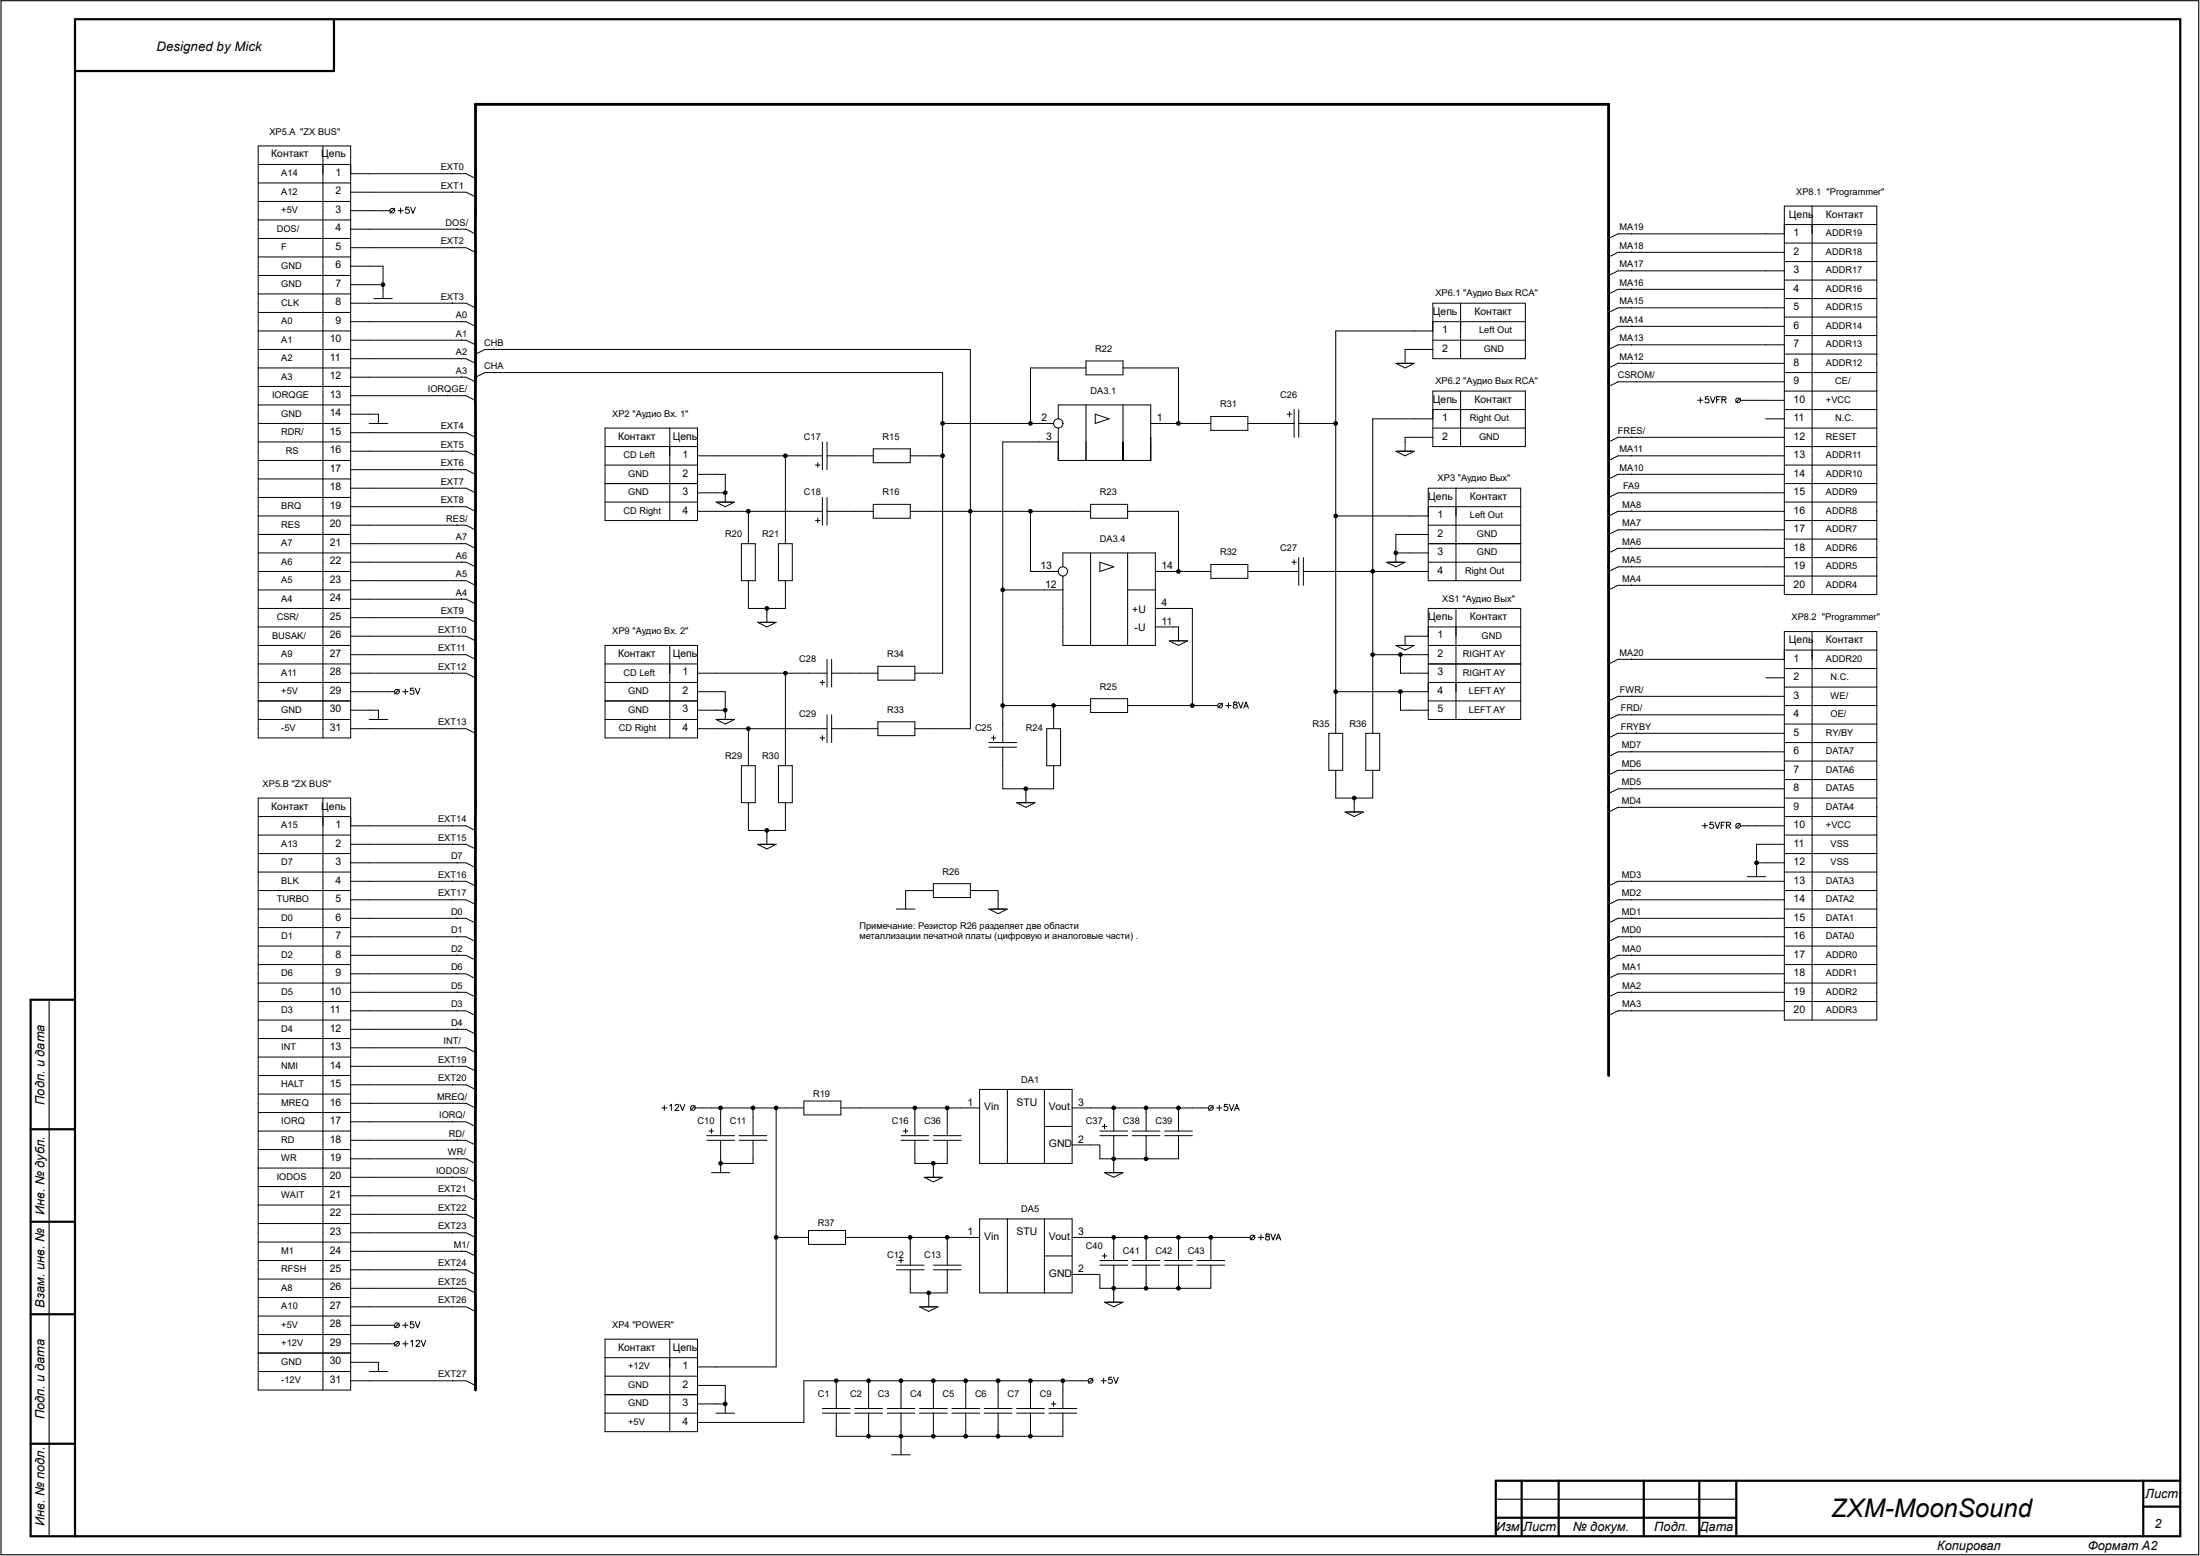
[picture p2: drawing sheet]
<svg xmlns="http://www.w3.org/2000/svg" width="594mm" height="420mm" viewBox="0 0 594 420" stroke-linecap="round" stroke-linejoin="round" font-family="sans-serif">
<g fill="none" stroke="#000" stroke-width=".59">
<path d="M90.2 5.2v14h-70M20.2 270h-11.9v144.8h580.4v-409.6h-568.5v409.6M8.3 304.9h11.9M8.3 329.9h11.9M8.3 354.9h11.9M8.3 389.8h11.9M410.9 399.8v15M420.9 399.8v15M443.9 399.8v15M458.9 399.8v15M468.9 399.8v15M578.8 399.8v15"/>
<path d="M588.7 399.8h-184.8v15M403.9 409.8h65M578.8 406.8h9.9"/>
</g>
<path d="M.3 .2h593.4v419.6h-593.4zM13.3 270v144.8M403.9 404.8h65" fill="none" stroke="#000" stroke-width=".3"/>
<g fill="none" stroke="#000" stroke-width=".27">
<path d="M69.7 39.4h25v159.9h-25zM87.2 39.4v159.9M69.7 59.4h25M69.7 54.4h25M69.7 49.4h25M69.7 44.4h25M94.7 56.9h10.6M94.7 46.9h31.2l2.5 1.3M94.7 51.9h27.5M106.5 56.3l-1.2 1.2M107.5 56.9h1.4M108.2 56.2v1.4"/>
<path d="M110.4 55.9h-.8v.7a.58 .58 0 0 1 .8 0 .58 .58 0 0 1-.1 .9 .58 .58 0 0 1-.8-.2M110.9 55.9l.6 1.7 .7-1.7M122.2 51.9h3.7l2.5 1.3M122.2 46.8v.1M122.2 51.8v.1M481.8 55.6h25v104.9h-25zM489.3 55.6v104.9M69.7 79.4h25M69.7 74.4h25M69.7 69.4h25M69.7 64.4h25M94.7 71.9h8.7v8.7"/>
<path d="M94.7 76.9h8.7M94.7 61.9h31.1l2.6 1.3M94.7 66.9h27.5M122.2 66.9h3.7l2.5 1.3M122.2 66.8v.1M123.4 61.8v.1M440.6 63v.1M440.6 68v.1M440.6 73v.1M440.6 78v.1M481.8 78.1h-44.9l-2.5 1.3M481.8 73.1h-44.9l-2.5 1.3"/>
<path d="M481.8 68.1h-44.9l-2.5 1.3M481.8 63.1h-44.9l-2.5 1.3M481.8 75.6h25M481.8 70.6h25M481.8 65.6h25M481.8 60.6h25M69.7 94.4h25M69.7 99.4h25M69.7 89.4h25M69.7 84.4h25M94.7 96.9h31.2l2.5 1.2M94.7 91.9h31.2l2.5 1.2"/>
<path d="M94.7 86.9h31.2l2.5 1.2M94.7 81.9h27.5M100.9 80.6h5M122.2 81.9h3.7l2.5 1.2M122.2 81.7v.2M124.7 96.7v.2M124.7 86.7v.2M124.7 91.7v.2M128.4 95.6l2.6-1.2h131v102.4h-14.9M133.4 94.2v.2M293.3 99.4h-15v14.9M293.3 97.5h9.9v3.7h-9.9z"/>
<path d="M303.2 99.4h15v14.9M376.9 98.1h5l-2.5 1.3zM386.9 81.9h25v15h-25zM386.9 91.9h25M386.9 86.9h25M386.9 94.4h-7.5v3.7M386.9 89.4h-26.2v108.6M394.4 81.9v15M440.6 83v.1M440.6 88v.1M440.6 93v.1M440.6 98v.1"/>
<path d="M481.8 98.1h-44.9l-2.5 1.3M481.8 93.1h-44.9l-2.5 1.3M481.8 88.1h-44.9l-2.5 1.3M481.8 83.1h-44.9l-2.5 1.3M481.8 80.6h25M481.8 95.6h25M481.8 90.6h25M481.8 85.6h25M69.7 114.3h25M69.7 119.3h25M69.7 109.3h25M69.7 104.4h25"/>
<path d="M94.7 111.8h7.5v2.5M94.7 116.8h31.2l2.5 1.3M94.7 101.9h31.2l2.5 1.2M94.7 106.8h31.1l2.6 1.3M99.7 114.3h5M120.9 106.7v.1M122.2 116.7v.1M124.7 101.7v.2M128.4 101.9l2.6-1.3h123.5v81.2h-7.4M133.4 100.5v.1M180.9 115.6v25M222.1 119.3v7.5"/>
<path d="M223.3 119.3v7.5M254.5 114.3h30M285.8 119.3h-15v81.2M285.8 113.1v-3.8h24.9v11.3M285.8 115.6v8.7h24.9M293.3 109.3v15M295.8 111.8l3.7 1.3-3.7 1.2zM303.2 109.3v15v-5M310.7 114.3h16.3M327 112.5h10v3.7h-10zM337 114.3h12.5M347.6 111.8h1.2"/>
<path d="M348.2 111.2v1.3M349.5 110.6v7.5M350.7 114.3h10M350.7 110.6v7.5M386.9 118.1h-7.5v3.7M386.9 113.1h-16.2v84.9M386.9 105.6h25v15h-25zM386.9 115.6h25M386.9 110.6h25M394.4 105.6v15M440.6 118v.1M441.9 103v.1"/>
<path d="M458.4 108.1h1.5M459.1 107.4v1.4M461.4 107.1h-.8l-.1 .7a.59 .59 0 0 1 .9 0 .59 .59 0 0 1-.1 .9 .59 .59 0 0 1-.9-.2M461.8 107.1l.7 1.7 .6-1.7M463.5 107.9h.7M464.6 107.1h-1.1v1.7M465 107.9l.9-.1 .2-.4-.4-.3h-.7v1.7M465.5 107.9l.6 .9M470 107.5l-1.3 1.2M476.8 113.1h5M481.8 118.1h-44.9l-2.5 1.3M481.8 103.1h-44.9l-2.5 1.3"/>
<path d="M481.8 100.6h25M481.8 108.1h-11.8M481.8 115.6h25M481.8 110.6h25M481.8 105.6h25M69.7 139.3h25M69.7 124.3h25M69.7 134.3h25M69.7 129.3h25M94.7 136.8h31.2l2.5 1.3M94.7 131.8h31.2l2.5 1.3M94.7 121.8h31.2l2.5 1.3"/>
<path d="M94.7 126.8h27.5M122.2 126.8h3.7l2.5 1.3M122.2 121.7v.1M122.2 126.7v.1M122.2 131.7v.1M122.2 136.7v.1M163.4 135.6h25M163.4 130.6h25M163.4 120.6h25M163.4 125.6h25M188.4 128.1v5M188.4 133.1h7.4"/>
<path d="M188.4 128.1h7.4v7.5M188.4 138.1h33.7M188.4 123.1h33.7M188.4 128.1v-12.5h-25v25h25v-7.5M193.4 135.6h4.9l-2.5 1.2zM202.1 138.1v8.7M212.1 123.1v23.7M220.2 125.6h1.2M220.8 124.9v1.3M220.8 139.9v1.3M222.1 134.3v7.5M223.3 138.1h12.5"/>
<path d="M223.3 123.1h12.5M223.3 134.3v7.5M235.8 121.2h10v3.7h-10zM235.8 136.2h10v3.7h-10zM245.8 138.1h48.7M245.8 123.1h8.7M278.3 138.1v16.2h7.5M294.5 136.2h10v3.7h-10zM304.5 138.1h13.7v16.2M310.7 124.3v-3.7v3.7M360.7 139.3h25M376.9 121.8h5l-2.5 1.3z"/>
<path d="M385.7 136.8h24.9M393.2 131.8v25M440.6 123v.1M440.6 128v.1M440.6 132.9v.2M440.6 137.9v.2M481.8 133.1h-44.9l-2.5 1.2M481.8 128.1h-44.9l-2.5 1.2M481.8 138.1h-44.9l-2.5 1.2M481.8 123.1h-44.9l-2.5 1.3M481.8 135.6h25M481.8 130.6h25"/>
<path d="M481.8 120.6h25M481.8 125.6h25M69.7 154.3h25M69.7 149.3h25M69.7 144.3h25M69.7 159.3h25M94.7 151.8h31.2l2.5 1.3M94.7 146.8h31.2l2.5 1.3M94.7 156.8h30M94.7 141.8h28.7M123.4 141.8h2.4l2.6 1.3M123.4 141.7v.1"/>
<path d="M124.7 156.8h1.2l2.5 1.3M124.7 151.7v.1M124.7 146.7v.1M124.7 156.7v.1M200.2 146.8h3.8v10h-3.8zM202.1 156.8v7.5h10v-7.5M210.2 146.8h3.7v10h-3.7zM220.2 140.6h1.2M270.8 159.3h16.2M287 153.1v-3.8h25v25h-25v-18.7M294.5 149.3v25M297 151.8l3.8 1.3-3.8 1.2z"/>
<path d="M304.5 159.3h7.5M304.5 149.3v25M312 154.3h15M327 152.4h10v3.8h-10zM337 154.3h13.7M348.8 151.8h1.3M349.5 151.2v1.2M350.7 150.6v7.5M352 154.3h33.7M352 150.6v7.5M374.4 151.8h5l-2.5 1.3zM376.9 149.3h8.8"/>
<path d="M385.7 144.3v5M385.7 151.8h24.9M385.7 146.8h24.9M385.7 144.3v-12.5h24.9v25h-24.9v-7.5M385.7 144.3h-8.8v7.5M385.7 141.8h24.9M440.6 142.9v.2M440.6 147.9v.2M440.6 152.9v.2M440.6 157.9v.2M481.8 158.1h-44.9l-2.5 1.2M481.8 153.1h-44.9l-2.5 1.2"/>
<path d="M481.8 148.1h-44.9l-2.5 1.2M481.8 143.1h-44.9l-2.5 1.2M481.8 140.6h25M481.8 155.6h25M481.8 150.6h25M481.8 145.6h25M69.7 164.3h25M69.7 169.3h25M69.7 174.3h25M69.7 179.3h25M94.7 161.8h31.2l2.5 1.3M94.7 176.8h31.2l2.5 1.3"/>
<path d="M94.7 171.8h27.5M94.7 166.8h27.5M122.2 171.8h3.7l2.5 1.3M122.2 166.8h3.7l2.5 1.3M122.2 166.7v.1M122.2 171.7v.1M122.2 176.7v.1M124.7 161.7v.1M163.4 179.3h25M180.9 174.3v25M204.6 168h5l-2.5 1.3zM207.1 164.3v3.7"/>
<path d="M223.3 178v7.5M224.6 178v7.5M237.1 179.9h10v3.8h-10zM312 164.3h10v26.2M312 169.3h6.2v3.7M315.7 173h5l-2.5 1.3zM370.7 176.8h15M376.9 174.3h5l-2.5 1.2zM378.2 176.8v5h7.5M385.7 176.8v10h-25M385.7 176.8v-12.5h24.9v30h-24.9v-10h24.9M385.7 171.8h-6.3v2.5"/>
<path d="M385.7 169.3h24.9M385.7 174.3h24.9M385.7 179.3h24.9M393.2 164.3v30M440.6 177.9v.1M481.8 170.5h25v104.9h-25zM481.8 178h-44.9l-2.5 1.3M481.8 175.5h25M489.3 170.5v104.9M69.7 194.3h25M69.7 184.3h25M69.7 189.3h25"/>
<path d="M94.7 186.8h11.8M94.7 191.8h7.5v2.5M94.7 196.8h27.5M94.7 181.8h27.5M99.7 194.3h5M107.8 186.2l-1.3 1.2M108.7 186.8h1.5M109.4 186.1v1.4M111.7 185.8h-.8l-.1 .7a.58 .58 0 0 1 .9 0 .58 .58 0 0 1-.1 .9 .58 .58 0 0 1-.9-.2M112.1 185.8l.7 1.7 .6-1.7M122.2 196.8h3.7l2.5 1.2M122.2 181.8h3.7l2.5 1.2"/>
<path d="M122.2 181.7v.1M122.2 196.6v.2M163.4 194.3h25M163.4 184.3h25M163.4 189.3h25M188.4 186.8v5M188.4 186.8h7.4v7.5M188.4 196.8h34.9M188.4 181.8h34.9M188.4 186.8v-12.5h-25v25h25v-7.5M193.4 194.3h4.9l-2.5 1.2zM195.8 191.8h-7.4"/>
<path d="M202.1 196.8v10M212.1 181.8v25M221.4 184.3h1.3M221.4 199.3h1.3M222.1 183.7v1.2M222.1 198.6v1.3M223.3 193v7.5M224.6 196.8h12.5M224.6 181.8h12.5M224.6 193v7.5M237.1 194.9h10v3.7h-10zM267.7 199.3h1.2"/>
<path d="M268.3 198.6v1.3M270.8 190.5h23.7M282.7 196.8h3.7v10h-3.7zM284.5 190.5v6.3M294.5 188.7h10v3.7h-10zM304.5 190.5h24.4M330.1 189.9l-1.2 1.3M331 190.5h1.5M331.7 189.8v1.4M333.2 189.7v.4l.7 .3 .2 .3a.55 .55 0 0 1-.5 .5 .55 .55 0 0 1-.6-.5l1-.7v-.3zM334.4 189.6l.7 1.6 .6-1.6M335.8 191.2l.7-1.6 .6 1.6"/>
<path d="M336.1 190.7h.8M358.8 198h3.8v10h-3.8zM368.8 198h3.8v10h-3.8zM378.2 186.8v5h7.5M385.7 189.3h24.9M440.6 187.9v.1M440.6 192.9v.1M441.9 197.9v.1M476.8 183h5M481.8 190.5h25M481.8 198h-44.9l-2.5 1.3M481.8 193h-44.9l-2.5 1.3"/>
<path d="M481.8 188h-44.9l-2.5 1.3M481.8 195.5h25M481.8 185.5h25M481.8 180.5h25M69.7 215.5h25v159.8h-25zM87.2 215.5v159.8M200.2 206.8h3.8v9.9h-3.8zM202.1 216.7v7.5h10v-7.5M210.2 206.8h3.7v9.9h-3.7zM267 201.8h7.5M267 200.5h7.5M270.8 201.8v11.2h13.7v-6.2"/>
<path d="M274.5 216.7h5l-2.5 1.3zM277 213v3.7M360.7 208v7.5h5v3.7M363.2 219.2h5l-2.5 1.3zM370.7 208v7.5h-5M440.6 202.9v.1M440.6 207.9v.1M440.6 212.9v.1M440.6 217.9v.1M481.8 218h-44.9l-2.5 1.3M481.8 213h-44.9l-2.5 1.3M481.8 208h-44.9l-2.5 1.3"/>
<path d="M481.8 203h-44.9l-2.5 1.3M481.8 200.5h25M481.8 215.5h25M481.8 210.5h25M481.8 205.5h25M69.7 235.5h25M69.7 230.5h25M69.7 225.5h25M69.7 220.5h25M94.7 238h31.2l2.5 1.2M94.7 228h31.2l2.5 1.3M94.7 223h31.1l2.6 1.3"/>
<path d="M94.7 233h28.7M122.2 222.9v.1M122.2 227.9v.1M122.2 237.8v.2M123.4 233h2.4l2.6 1.3M123.4 232.9v.1M204.6 228h5l-2.5 1.2zM207.1 224.2v3.8M252 238.6h10v3.8h-10zM440.6 237.8v.2M459.7 223h1.4M460.4 222.2v1.5"/>
<path d="M462.6 222h-.8l-.1 .7a.59 .59 0 0 1 .9 0 .59 .59 0 0 1-.1 .9 .59 .59 0 0 1-.8-.2M463.1 222l.7 1.7 .6-1.7M464.8 222.8h.6M465.8 222h-1v1.7M466.2 222.8l1-.1 .2-.4-.4-.3h-.8v1.7M466.8 222.8l.6 .9M470 223h11.8M470 222.4l-1.3 1.2M471.8 236.7h5M474.3 233h7.5M481.8 228h-7.5v8.7M481.8 238h-44.9l-2.5 1.2"/>
<path d="M481.8 235.5h25M481.8 230.5h25M481.8 225.5h25M481.8 220.5h25M69.7 245.5h25M69.7 255.5h25M69.7 250.5h25M69.7 240.5h25M94.7 253h31.1l2.6 1.2M94.7 258h28.7M94.7 248h28.7M94.7 243h27.5"/>
<path d="M122.2 243h3.7l2.5 1.2M122.2 242.8v.2M123.4 258h2.4l2.6 1.2M123.4 248h2.4l2.6 1.2M123.4 247.8v.2M123.4 252.8v.2M123.4 257.8v.2M242.1 245.5h5M252 240.5h-7.4v5M262 240.5h7.5v5M267 245.5h5l-2.5 1.2zM440.6 242.8v.2"/>
<path d="M440.6 247.8v.2M440.6 252.8v.2M440.6 257.8v.2M481.8 258h-44.9l-2.5 1.2M481.8 253h-44.9l-2.5 1.2M481.8 248h-44.9l-2.5 1.2M481.8 243h-44.9l-2.5 1.2M481.8 245.5h25M481.8 255.5h25M481.8 250.5h25M481.8 240.5h25M69.7 275.4h25"/>
<path d="M69.7 270.4h25M69.7 265.5h25M69.7 260.5h25M94.7 272.9h28.7M94.7 263h28.7M94.7 267.9h31.1l2.6 1.3M123.4 277.9h-28.7M123.4 277.9h2.4l2.6 1.3M123.4 272.9h2.4l2.6 1.3M123.4 263h2.4l2.6 1.2M123.4 262.8v.2M123.4 267.8v.1"/>
<path d="M123.4 272.8v.1M123.4 277.8v.1M440.6 262.8v.2M440.6 267.8v.1M440.6 272.8v.1M481.8 272.9h-44.9l-2.5 1.3M481.8 263h-44.9l-2.5 1.2M481.8 267.9h-44.9l-2.5 1.3M481.8 270.4h25M481.8 265.5h25M481.8 260.5h25M69.7 295.4h25"/>
<path d="M69.7 290.4h25M69.7 285.4h25M69.7 280.4h25M94.7 297.9h31.2l2.5 1.3M94.7 292.9h31.2l2.5 1.3M122.2 287.9h3.7l2.5 1.3M122.2 282.8l-27.5 .1M122.2 282.9h3.7l2.5 1.3M122.2 287.9h-27.5M122.2 287.8v.1M122.2 292.8v.1M122.2 297.8v.1"/>
<path d="M178.7 299.2h1.4M179.4 298.4v1.5M180.9 298.5l.4-.3v1.7M182.3 298.6l.2-.3 .5-.1 .3 .5-1.1 1.2h1.1M183.7 298.2l.6 1.7 .6-1.7M187.7 299.2h29.4M187.7 298.6l-1.2 1.2M194.6 299.2v7.5M203.3 299.2v7.5M209.6 299.2v69.9h-21.2M217.1 297.3h10v3.8h-10zM227.1 299.2h28.7"/>
<path d="M247.1 299.2v7.5M255.8 299.2h8.7M255.8 299.2v7.5M264.5 294.2h25v20h-25zM272 294.2v20M282 294.2v20M289.5 299.2h36.9M300.8 299.2v6.2M309.5 299.2v6.2M318.2 299.2v6.2M327.6 298.6l-1.2 1.2M328.5 299.2h1.5"/>
<path d="M329.2 298.4v1.5M331.5 298.2h-.8l-.1 .7a.59 .59 0 0 1 .9 0 .59 .59 0 0 1-.1 .9 .59 .59 0 0 1-.9-.2M331.9 298.2l.7 1.7 .6-1.7M333.3 299.9l.7-1.7 .6 1.7M333.6 299.3h.8M69.7 305.4h25M69.7 315.4h25M69.7 310.4h25M69.7 300.4h25M94.7 312.9h31.1l2.6 1.3M94.7 307.9h31.1l2.6 1.3M122.2 317.9h3.6l2.6 1.3"/>
<path d="M122.2 302.9h3.6l2.6 1.3M122.2 317.9h-27.5M122.2 302.9h-27.5M122.2 302.8v.1M122.2 317.8v.1M123.4 307.8v.1M123.4 312.8v.1M190.9 307.9h7.4M190.9 306.7h7.4M191.5 305.4h1.2M192.1 316.7h5M192.1 304.8v1.2"/>
<path d="M194.6 307.9v8.8M199.6 307.9h7.5M199.6 306.7h7.5M203.3 307.9v6.3h-8.7M243.3 307.9h7.5M243.3 306.7h7.5M243.9 305.4h1.3M244.6 304.8v1.2M247.1 307.9v6.3h8.7v-6.3M249.5 317.9h5l-2.5 1.3zM252 307.9h7.5M252 314.2v3.7"/>
<path d="M252 306.7h7.5M282 304.2h7.5M297 305.4h7.5M297 306.7h7.5M297.6 304.2h1.3M298.3 316.7h4.9l-2.4 1.2zM298.3 303.6v1.2M300.8 306.7v10M305.7 305.4h7.5M305.7 306.7h7.5M309.5 306.7v6.2M314.5 305.4h7.5"/>
<path d="M314.5 306.7h7.5M318.2 306.7v6.2h-21.2v-3.7h-7.5M69.7 335.4h25M69.7 330.4h25M69.7 325.4h25M69.7 320.4h25M94.7 337.9h31.1l2.6 1.3M94.7 327.9h31.2l2.5 1.3M94.7 322.9h31.2l2.5 1.3M122.2 332.9h3.7l2.5 1.3M122.2 332.9h-27.5M122.2 322.8v.1"/>
<path d="M122.2 327.8v.1M122.2 332.8v.1M124.7 337.8v.1M209.6 334.1h8.7M218.3 332.3h10v3.7h-10zM243.3 339.8v1.2M245.8 334.1v7.5M255.8 334.1v7.5M264.5 329.1h25v20h-25zM264.5 334.1h-36.2M272 329.1v20M282 339.1h7.5"/>
<path d="M282 329.1v20M289.5 334.1h28.7M297.6 339.1h1.3M298.3 338.5v1.3M300.8 334.1v6.3M309.5 334.1v6.3M318.2 334.1h19.4M318.2 334.1v6.3M327 334.1v6.3M338.9 333.5l-1.3 1.3M339.8 334.1h1.4M340.5 333.4v1.4"/>
<path d="M341.9 333.3v.4l.7 .3 .3 .3a.55 .55 0 0 1-.6 .6 .55 .55 0 0 1-.5-.6l1-.7-.1-.3zM343.2 333.2l.6 1.6 .6-1.6M344.6 334.8l.6-1.6 .7 1.6M344.8 334.3h.8M69.7 340.4h25M69.7 350.4h25M69.7 355.4h25M69.7 345.4h25M94.7 357.9h11.8M94.7 342.9h31.2l2.5 1.2M94.7 352.9h27.5M94.7 347.9h27.5"/>
<path d="M107.8 357.3l-1.3 1.2M108.7 357.9h1.5M109.4 357.1v1.5M111.7 356.9h-.8l-.1 .7a.58 .58 0 0 1 .9 0 .58 .58 0 0 1-.1 .9 .58 .58 0 0 1-.9-.3M112.1 356.9l.7 1.7 .6-1.7M122.2 352.9h3.7l2.5 1.2M122.2 347.9h3.6l2.6 1.2M122.2 342.8v.1M122.2 347.7v.2M122.2 352.7v.2M242.1 342.9h7.4M242.1 341.6h7.4"/>
<path d="M242.7 340.4h1.2M245.8 342.9v6.2h5M248.3 352.9h5l-2.5 1.2zM252 342.9h7.5M252 341.6h7.5M255.8 342.9v6.2h-5v3.8M289.5 344.1h7.5v3.8h12.5M297 341.6h7.5M297 340.4h7.5M298.3 351.6h4.9l-2.4 1.3zM300.8 341.6v10M305.7 341.6h7.5"/>
<path d="M305.7 340.4h7.5M309.5 341.6v6.3M314.5 341.6h7.5M314.5 340.4h7.5M318.2 341.6v6.3M323.2 341.6h7.5M323.2 340.4h7.5M327 341.6v6.3h-17.5M69.7 370.4h25M69.7 365.4h25M69.7 360.4h25M94.7 367.9h7.5v2.5"/>
<path d="M94.7 362.9h11.8M94.7 372.9h27.5M99.7 370.4h5M107.8 362.2l-1.3 1.3M108.7 362.9h1.5M109.4 362.1v1.5M110.9 362.2l.5-.3v1.7M112.4 362.3l.1-.3 .5-.1 .3 .5-1 1.2h1.1M113.7 361.9l.7 1.7 .6-1.7M122.2 372.9h3.7l2.5 1.2M122.2 372.7v.2M163.4 376.6h25"/>
<path d="M163.4 366.6h25M163.4 371.6h25M180.9 361.6v25M188.4 374.1v5M188.4 379.1h7.4M188.4 374.1h7.4v7.5M188.4 374.1v-12.5h-25v25h25v-7.5M225.8 372.9v7.4M234.6 372.9v7.4M243.3 372.9v7.4M252 372.9v7.4M252 372.9h17.5"/>
<path d="M252 372.9h-34.9v11.2h-28.7M260.8 372.9v7.4M269.5 372.9h24.4M269.5 372.9v7.4M278.3 372.9v7.4M283.9 379.1h1.3M284.5 378.5v1.2M287 372.9v7.4M295.1 372.2l-1.2 1.3M297.3 372.9h1.4M298 372.1v1.4M300.2 371.9h-.8v.7a.58 .58 0 0 1 .9 0 .58 .58 0 0 1-.2 .9 .58 .58 0 0 1-.8-.3"/>
<path d="M300.7 371.9l.6 1.6 .7-1.6M163.4 381.6h25M193.4 381.6h4.9M222.1 381.6h7.5M222.1 380.3h7.5M225.8 381.6v6.2h26.2M230.8 381.6h7.5M230.8 380.3h7.5M234.6 381.6v6.2M239.6 381.6h7.5M239.6 380.3h7.5M240.8 392.8h5"/>
<path d="M243.3 381.6v11.2M248.3 381.6h7.5M248.3 380.3h7.5M252 387.8h17.5M252 381.6v6.2M257 381.6h7.5M257 380.3h7.5M260.8 381.6v6.2M265.8 381.6h7.5M265.8 380.3h7.5M269.5 381.6v6.2M274.5 381.6h7.5"/>
<path d="M274.5 380.3h7.5M278.3 381.6v6.2M283.3 381.6h7.5M283.3 380.3h7.5M287 381.6v6.2h-17.5"/>
<circle cx="105.9" cy="56.9" r=".64"/>
<circle cx="285.8" cy="114.3" r="1.25"/>
<circle cx="469.3" cy="108.1" r=".64"/>
<circle cx="287" cy="154.3" r="1.25"/>
<circle cx="107.2" cy="186.8" r=".64"/>
<circle cx="329.5" cy="190.5" r=".64"/>
<circle cx="469.3" cy="223" r=".64"/>
<circle cx="187.1" cy="299.2" r=".64"/>
<circle cx="327" cy="299.2" r=".64"/>
<circle cx="338.2" cy="334.1" r=".64"/>
<circle cx="107.2" cy="357.9" r=".64"/>
<circle cx="107.2" cy="362.9" r=".64"/>
<circle cx="294.5" cy="372.8" r=".64"/>
</g>
<g fill="#000" stroke="#000" stroke-width=".27">
<circle cx="103.4" cy="76.9" r=".5"/>
<circle cx="254.5" cy="114.3" r=".5"/>
<circle cx="278.3" cy="114.3" r=".5"/>
<circle cx="318.2" cy="114.3" r=".5"/>
<circle cx="360.7" cy="114.3" r=".5"/>
<circle cx="195.8" cy="133.1" r=".5"/>
<circle cx="202.1" cy="138.1" r=".5"/>
<circle cx="212.1" cy="123.1" r=".5"/>
<circle cx="254.5" cy="123.1" r=".5"/>
<circle cx="262" cy="138.1" r=".5"/>
<circle cx="278.3" cy="138.1" r=".5"/>
<circle cx="360.7" cy="139.3" r=".5"/>
<circle cx="270.8" cy="159.3" r=".5"/>
<circle cx="318.2" cy="154.3" r=".5"/>
<circle cx="370.7" cy="154.3" r=".5"/>
<circle cx="376.9" cy="149.3" r=".5"/>
<circle cx="207.1" cy="164.3" r=".5"/>
<circle cx="370.7" cy="176.8" r=".5"/>
<circle cx="378.2" cy="176.8" r=".5"/>
<circle cx="195.8" cy="191.8" r=".5"/>
<circle cx="202.1" cy="196.8" r=".5"/>
<circle cx="212.1" cy="181.8" r=".5"/>
<circle cx="270.8" cy="190.5" r=".5"/>
<circle cx="284.5" cy="190.5" r=".5"/>
<circle cx="322" cy="190.5" r=".5"/>
<circle cx="360.7" cy="186.8" r=".5"/>
<circle cx="378.2" cy="186.8" r=".5"/>
<circle cx="277" cy="213" r=".5"/>
<circle cx="365.7" cy="215.5" r=".5"/>
<circle cx="207.1" cy="224.2" r=".5"/>
<circle cx="474.3" cy="233" r=".5"/>
<circle cx="194.6" cy="299.2" r=".5"/>
<circle cx="203.3" cy="299.2" r=".5"/>
<circle cx="209.6" cy="299.2" r=".5"/>
<circle cx="247" cy="299.2" r=".5"/>
<circle cx="255.8" cy="299.2" r=".5"/>
<circle cx="300.7" cy="299.2" r=".5"/>
<circle cx="309.5" cy="299.2" r=".5"/>
<circle cx="318.2" cy="299.2" r=".5"/>
<circle cx="194.6" cy="314.1" r=".5"/>
<circle cx="252" cy="314.1" r=".5"/>
<circle cx="300.7" cy="312.9" r=".5"/>
<circle cx="309.5" cy="312.9" r=".5"/>
<circle cx="209.6" cy="334.1" r=".5"/>
<circle cx="245.8" cy="334.1" r=".5"/>
<circle cx="255.8" cy="334.1" r=".5"/>
<circle cx="300.7" cy="334.1" r=".5"/>
<circle cx="309.5" cy="334.1" r=".5"/>
<circle cx="318.2" cy="334.1" r=".5"/>
<circle cx="327" cy="334.1" r=".5"/>
<circle cx="250.8" cy="349.1" r=".5"/>
<circle cx="300.7" cy="347.9" r=".5"/>
<circle cx="309.5" cy="347.9" r=".5"/>
<circle cx="318.2" cy="347.9" r=".5"/>
<circle cx="195.8" cy="379.1" r=".5"/>
<circle cx="225.8" cy="372.8" r=".5"/>
<circle cx="234.5" cy="372.8" r=".5"/>
<circle cx="243.3" cy="372.8" r=".5"/>
<circle cx="252" cy="372.8" r=".5"/>
<circle cx="260.8" cy="372.8" r=".5"/>
<circle cx="269.5" cy="372.8" r=".5"/>
<circle cx="278.3" cy="372.8" r=".5"/>
<circle cx="287" cy="372.8" r=".5"/>
<circle cx="234.5" cy="387.8" r=".5"/>
<circle cx="243.3" cy="387.8" r=".5"/>
<circle cx="252" cy="387.8" r=".5"/>
<circle cx="260.8" cy="387.8" r=".5"/>
<circle cx="269.5" cy="387.8" r=".5"/>
<circle cx="278.3" cy="387.8" r=".5"/>
</g>
<path d="M434.4 290.4v-262.2h-306v347.1" fill="none" stroke="#000" stroke-width=".76"/>
<text font-size="6.9" x="494.5" y="409.7">ZXM-MoonSound</text>
<text font-size="3.6" x="42.2" y="13.7">Designed by Mick</text>
<g font-size="3.4">
<text x="12" y="298.3" transform="rotate(-90 12 298.3)">Подп. и дата</text>
<text x="12" y="328.1" transform="rotate(-90 12 328.1)">Инв. № дубл.</text>
<text x="12" y="353.1" transform="rotate(-90 12 353.1)">Взам. инв. №</text>
<text x="12" y="383.2" transform="rotate(-90 12 383.2)">Подп. и дата</text>
<text x="579.3" y="404.5">Лист</text>
<text x="12" y="412.1" transform="rotate(-90 12 412.1)">Инв. № подл.</text>
<text x="404" y="413.5">Изм</text>
<text x="411.3" y="413.5">Лист</text>
<text x="424.7" y="413.5">№ докум.</text>
<text x="446.7" y="413.5">Подп.</text>
<text x="459" y="413.5">Дата</text>
<text x="581.8" y="412.5">2</text>
<text x="523.1" y="418.5">Копировал</text>
<text x="563.7" y="418.5">Формат A2</text>
</g>
<g font-size="2.8">
<text x="73.2" y="42.5">Контакт</text>
<text x="86.7" y="42.5">Цепь</text>
<text x="90.6" y="47.5">1</text>
<text x="90.6" y="52.5">2</text>
<text x="90.6" y="57.5">3</text>
<text x="483.1" y="58.7">Цепь</text>
<text x="493.1" y="58.7">Контакт</text>
<text x="90.6" y="62.5">4</text>
<text x="484.3" y="63.7">1</text>
<text x="90.6" y="67.5">5</text>
<text x="484.3" y="68.7">2</text>
<text x="90.6" y="72.5">6</text>
<text x="90.6" y="77.5">7</text>
<text x="484.3" y="73.7">3</text>
<text x="90.6" y="82.5">8</text>
<text x="484.3" y="83.7">5</text>
<text x="484.3" y="78.7">4</text>
<text x="90.6" y="87.5">9</text>
<text x="386.9" y="85">Цепь</text>
<text x="389.4" y="90">1</text>
<text x="398.2" y="85">Контакт</text>
<text x="484.3" y="88.7">6</text>
<text x="89" y="92.5">10</text>
<text x="389.4" y="95">2</text>
<text x="484.3" y="93.7">7</text>
<text x="89" y="97.5">11</text>
<text x="484.3" y="98.7">8</text>
<text x="89" y="102.4">12</text>
<text x="89" y="107.4">13</text>
<text x="484.3" y="103.7">9</text>
<text x="89" y="112.4">14</text>
<text x="281.3" y="113.7">2</text>
<text x="312.4" y="113.7">1</text>
<text x="386.9" y="108.7">Цепь</text>
<text x="389.4" y="113.7">1</text>
<text x="398.2" y="108.7">Контакт</text>
<text x="484.3" y="113.7">11</text>
<text x="484.3" y="108.7">10</text>
<text x="89" y="117.4">15</text>
<text x="166.9" y="118.7">Контакт</text>
<text x="181.6" y="118.7">Цепь</text>
<text x="282.5" y="118.7">3</text>
<text x="389.4" y="118.7">2</text>
<text x="484.3" y="118.7">12</text>
<text x="89" y="122.4">16</text>
<text x="184.3" y="123.7">1</text>
<text x="484.3" y="123.7">13</text>
<text x="89" y="127.4">17</text>
<text x="184.3" y="128.7">2</text>
<text x="484.3" y="128.7">14</text>
<text x="89" y="132.4">18</text>
<text x="89" y="137.4">19</text>
<text x="184.3" y="133.7">3</text>
<text x="385.7" y="134.9">Цепь</text>
<text x="396.9" y="134.9">Контакт</text>
<text x="484.3" y="133.7">15</text>
<text x="89" y="142.4">20</text>
<text x="184.3" y="138.7">4</text>
<text x="388.2" y="139.9">1</text>
<text x="484.3" y="143.7">17</text>
<text x="484.3" y="138.7">16</text>
<text x="89" y="147.4">21</text>
<text x="388.2" y="144.9">2</text>
<text x="388.2" y="149.9">3</text>
<text x="484.3" y="148.7">18</text>
<text x="89" y="152.4">22</text>
<text x="281" y="153.6">13</text>
<text x="313.6" y="153.6">14</text>
<text x="388.2" y="154.9">4</text>
<text x="484.3" y="153.6">19</text>
<text x="89" y="157.4">23</text>
<text x="282.2" y="158.6">12</text>
<text x="484.3" y="158.6">20</text>
<text x="89" y="162.4">24</text>
<text x="89" y="167.4">25</text>
<text x="305.7" y="165.5">+U</text>
<text x="313.6" y="163.6">4</text>
<text x="385.7" y="167.4">Цепь</text>
<text x="396.9" y="167.4">Контакт</text>
<text x="89" y="172.4">26</text>
<text x="306.4" y="170.5">-U</text>
<text x="313.6" y="168.6">11</text>
<text x="388.2" y="172.4">1</text>
<text x="483.1" y="173.6">Цепь</text>
<text x="493.1" y="173.6">Контакт</text>
<text x="89" y="177.4">27</text>
<text x="166.9" y="177.4">Контакт</text>
<text x="181.6" y="177.4">Цепь</text>
<text x="388.2" y="177.4">2</text>
<text x="484.3" y="178.6">1</text>
<text x="89" y="182.4">28</text>
<text x="184.3" y="182.4">1</text>
<text x="388.2" y="182.4">3</text>
<text x="484.3" y="183.6">2</text>
<text x="89" y="187.4">29</text>
<text x="184.3" y="187.4">2</text>
<text x="388.2" y="187.4">4</text>
<text x="484.3" y="188.6">3</text>
<text x="89" y="192.4">30</text>
<text x="89" y="197.4">31</text>
<text x="184.3" y="197.4">4</text>
<text x="184.3" y="192.4">3</text>
<text x="388.2" y="192.4">5</text>
<text x="484.3" y="193.6">4</text>
<text x="484.3" y="198.6">5</text>
<text x="484.3" y="203.6">6</text>
<text x="484.3" y="208.6">7</text>
<text x="484.3" y="213.6">8</text>
<text x="73.2" y="218.6">Контакт</text>
<text x="86.7" y="218.6">Цепь</text>
<text x="484.3" y="218.6">9</text>
<text x="90.6" y="223.6">1</text>
<text x="484.3" y="223.6">10</text>
<text x="90.6" y="233.6">3</text>
<text x="90.6" y="228.6">2</text>
<text x="484.3" y="228.6">11</text>
<text x="484.3" y="233.6">12</text>
<text x="90.6" y="238.6">4</text>
<text x="484.3" y="238.6">13</text>
<text x="90.6" y="243.6">5</text>
<text x="484.3" y="243.6">14</text>
<text x="90.6" y="248.6">6</text>
<text x="484.3" y="248.6">15</text>
<text x="90.6" y="253.6">7</text>
<text x="484.3" y="253.6">16</text>
<text x="90.6" y="263.5">9</text>
<text x="90.6" y="258.5">8</text>
<text x="484.3" y="258.6">17</text>
<text x="484.3" y="263.5">18</text>
<text x="89" y="268.5">10</text>
<text x="484.3" y="268.5">19</text>
<text x="89" y="273.5">11</text>
<text x="484.3" y="273.5">20</text>
<text x="89" y="278.5">12</text>
<text x="89" y="283.5">13</text>
<text x="89" y="293.5">15</text>
<text x="89" y="288.5">14</text>
<text x="89" y="298.5">16</text>
<text x="261.3" y="298.5">1</text>
<text x="265.8" y="299.8">Vin</text>
<text x="274.5" y="298.5">STU</text>
<text x="283.3" y="299.8">Vout</text>
<text x="291.2" y="298.5">3</text>
<text x="89" y="303.5">17</text>
<text x="89" y="308.5">18</text>
<text x="283.3" y="309.8">GND</text>
<text x="291.2" y="308.5">2</text>
<text x="89" y="313.5">19</text>
<text x="89" y="323.5">21</text>
<text x="89" y="318.5">20</text>
<text x="89" y="328.5">22</text>
<text x="89" y="333.5">23</text>
<text x="261.3" y="333.5">1</text>
<text x="265.8" y="334.7">Vin</text>
<text x="274.5" y="333.5">STU</text>
<text x="283.3" y="334.7">Vout</text>
<text x="291.2" y="333.5">3</text>
<text x="89" y="338.5">24</text>
<text x="89" y="343.5">25</text>
<text x="283.3" y="344.7">GND</text>
<text x="291.2" y="343.5">2</text>
<text x="89" y="353.5">27</text>
<text x="89" y="348.5">26</text>
<text x="89" y="358.5">28</text>
<text x="89" y="363.5">29</text>
<text x="166.9" y="364.7">Контакт</text>
<text x="181.6" y="364.7">Цепь</text>
<text x="89" y="368.4">30</text>
<text x="184.3" y="369.7">1</text>
<text x="89" y="373.4">31</text>
<text x="184.3" y="374.7">2</text>
<text x="184.3" y="379.7">3</text>
<text x="184.3" y="384.7">4</text>
</g>
<g font-size="2.5">
<text x="72.7" y="36.3">XP5.A &quot;ZX BUS&quot;</text>
<text x="76" y="47.6">A14</text>
<text x="119" y="45.9">EXT0</text>
<text x="76" y="52.6">A12</text>
<text x="119" y="50.9">EXT1</text>
<text x="485" y="52.6">XP8.1 &quot;Programmer&quot;</text>
<text x="76" y="57.6">+5V</text>
<text x="74.7" y="62.6">DOS/</text>
<text x="119" y="65.9">EXT2</text>
<text x="120.3" y="60.9">DOS/</text>
<text x="437.3" y="62.2">MA19</text>
<text x="493.1" y="63.8">ADDR19</text>
<text x="76" y="67.6">F</text>
<text x="437.3" y="67.2">MA18</text>
<text x="493.1" y="68.8">ADDR18</text>
<text x="76" y="77.6">GND</text>
<text x="76" y="72.6">GND</text>
<text x="437.3" y="77.2">MA16</text>
<text x="437.3" y="72.2">MA17</text>
<text x="493.1" y="73.8">ADDR17</text>
<text x="76" y="82.6">CLK</text>
<text x="119" y="80.9">EXT3</text>
<text x="387.6" y="80.1">XP6.1 &quot;Аудио Вых RCA&quot;</text>
<text x="437.3" y="82.1">MA15</text>
<text x="493.1" y="83.8">ADDR15</text>
<text x="493.1" y="78.8">ADDR16</text>
<text x="76" y="87.5">A0</text>
<text x="123.1" y="85.9">A0</text>
<text x="437.3" y="87.1">MA14</text>
<text x="493.1" y="88.8">ADDR14</text>
<text x="76" y="92.5">A1</text>
<text x="123.1" y="95.9">A2</text>
<text x="123.1" y="90.9">A1</text>
<text x="130.7" y="93.4">CHB</text>
<text x="295.8" y="95">R22</text>
<text x="399.4" y="90">Left Out</text>
<text x="400.7" y="95">GND</text>
<text x="437.3" y="92.1">MA13</text>
<text x="493.1" y="93.8">ADDR13</text>
<text x="76" y="97.5">A2</text>
<text x="123.1" y="100.9">A3</text>
<text x="130.7" y="99.6">CHA</text>
<text x="437.3" y="97.1">MA12</text>
<text x="493.1" y="98.8">ADDR12</text>
<text x="73.5" y="107.5">IORQGE</text>
<text x="76" y="102.5">A3</text>
<text x="115.5" y="105.9">IORQGE/</text>
<text x="294.5" y="106.3">DA3.1</text>
<text x="345.7" y="107.5">C26</text>
<text x="387.6" y="103.8">XP6.2 &quot;Аудио Вых RCA&quot;</text>
<text x="436.8" y="102.1">CSROM/</text>
<text x="495.6" y="103.8">CE/</text>
<text x="76" y="112.5">GND</text>
<text x="165.3" y="112.5">XP2 &quot;Аудио Вх. 1&quot;</text>
<text x="329.5" y="110">R31</text>
<text x="396.9" y="113.8">Right Out</text>
<text x="493.1" y="108.8">+VCC</text>
<text x="495.6" y="113.8">N.C.</text>
<text x="76" y="117.5">RDR/</text>
<text x="119" y="115.9">EXT4</text>
<text x="217.1" y="118.8">C17</text>
<text x="238.3" y="118.8">R15</text>
<text x="399.4" y="118.8">GND</text>
<text x="436.9" y="117.1">FRES/</text>
<text x="493.1" y="118.8">RESET</text>
<text x="77.2" y="122.5">RS</text>
<text x="119" y="120.9">EXT5</text>
<text x="119" y="125.9">EXT6</text>
<text x="168.4" y="123.8">CD Left</text>
<text x="437.3" y="122.1">MA11</text>
<text x="493.1" y="123.8">ADDR11</text>
<text x="119" y="130.9">EXT7</text>
<text x="169.6" y="128.8">GND</text>
<text x="388.2" y="130">XP3 &quot;Аудио Вых&quot;</text>
<text x="437.3" y="127.1">MA10</text>
<text x="493.1" y="128.8">ADDR10</text>
<text x="76" y="137.5">BRQ</text>
<text x="119" y="135.8">EXT8</text>
<text x="169.6" y="133.8">GND</text>
<text x="217.1" y="133.8">C18</text>
<text x="238.3" y="133.8">R16</text>
<text x="297" y="133.8">R23</text>
<text x="438" y="137.1">MA8</text>
<text x="438.3" y="132.1">FA9</text>
<text x="493.1" y="133.8">ADDR9</text>
<text x="76" y="142.5">RES</text>
<text x="120.5" y="140.8">RES/</text>
<text x="168.4" y="138.7">CD Right</text>
<text x="396.9" y="140">Left Out</text>
<text x="438" y="142.1">MA7</text>
<text x="493.1" y="143.7">ADDR7</text>
<text x="493.1" y="138.7">ADDR8</text>
<text x="76" y="147.5">A7</text>
<text x="123.1" y="145.8">A7</text>
<text x="195.8" y="145">R20</text>
<text x="205.8" y="145">R21</text>
<text x="297" y="146.2">DA3.4</text>
<text x="329.5" y="150">R32</text>
<text x="345.7" y="148.7">C27</text>
<text x="398.8" y="150">GND</text>
<text x="398.8" y="145">GND</text>
<text x="438" y="147.1">MA6</text>
<text x="493.1" y="148.7">ADDR6</text>
<text x="76" y="152.5">A6</text>
<text x="123.1" y="150.9">A6</text>
<text x="123.1" y="155.9">A5</text>
<text x="395.7" y="155">Right Out</text>
<text x="438" y="152.1">MA5</text>
<text x="493.1" y="153.7">ADDR5</text>
<text x="76" y="157.5">A5</text>
<text x="123.1" y="160.8">A4</text>
<text x="438" y="157.1">MA4</text>
<text x="493.1" y="158.7">ADDR4</text>
<text x="74.7" y="167.5">CSR/</text>
<text x="76" y="162.5">A4</text>
<text x="119" y="165.8">EXT9</text>
<text x="389.5" y="162.5">XS1 &quot;Аудио Вых&quot;</text>
<text x="483.8" y="167.5">XP8.2 &quot;Programmer&quot;</text>
<text x="73.5" y="172.5">BUSAK/</text>
<text x="118.3" y="170.8">EXT10</text>
<text x="165.3" y="171.2">XP9 &quot;Аудио Вх. 2&quot;</text>
<text x="400.1" y="172.5">GND</text>
<text x="76" y="177.5">A9</text>
<text x="118.3" y="175.8">EXT11</text>
<text x="215.8" y="178.7">C28</text>
<text x="239.6" y="177.5">R34</text>
<text x="395" y="177.5">RIGHT AY</text>
<text x="437.3" y="177.1">MA20</text>
<text x="493.1" y="178.7">ADDR20</text>
<text x="76" y="182.5">A11</text>
<text x="118.3" y="180.8">EXT12</text>
<text x="168.4" y="182.5">CD Left</text>
<text x="395" y="182.5">RIGHT AY</text>
<text x="494.3" y="183.7">N.C.</text>
<text x="76" y="187.5">+5V</text>
<text x="169.6" y="187.5">GND</text>
<text x="297" y="186.2">R25</text>
<text x="396.7" y="187.5">LEFT AY</text>
<text x="437.4" y="187.1">FWR/</text>
<text x="494.3" y="188.7">WE/</text>
<text x="76" y="197.4">-5V</text>
<text x="76" y="192.4">GND</text>
<text x="118.3" y="195.8">EXT13</text>
<text x="167.1" y="197.4">CD Right</text>
<text x="169.6" y="192.4">GND</text>
<text x="215.8" y="193.7">C29</text>
<text x="239.6" y="192.4">R33</text>
<text x="263.3" y="197.4">C25</text>
<text x="277" y="197.4">R24</text>
<text x="354.5" y="196.2">R35</text>
<text x="364.4" y="196.2">R36</text>
<text x="396.7" y="192.4">LEFT AY</text>
<text x="437.7" y="197.1">FRYBY</text>
<text x="437.7" y="192.1">FRD/</text>
<text x="494.3" y="193.7">OE/</text>
<text x="438" y="202.1">MD7</text>
<text x="493.1" y="203.7">DATA7</text>
<text x="493.1" y="198.7">RY/BY</text>
<text x="195.8" y="204.9">R29</text>
<text x="205.8" y="204.9">R30</text>
<text x="438" y="207.1">MD6</text>
<text x="493.1" y="208.7">DATA6</text>
<text x="70.9" y="212.4">XP5.B &quot;ZX BUS&quot;</text>
<text x="438" y="212">MD5</text>
<text x="493.1" y="213.7">DATA5</text>
<text x="438" y="217">MD4</text>
<text x="493.1" y="218.7">DATA4</text>
<text x="76" y="223.7">A15</text>
<text x="118.3" y="227">EXT15</text>
<text x="118.3" y="222">EXT14</text>
<text x="493.1" y="223.7">+VCC</text>
<text x="76" y="233.7">D7</text>
<text x="76" y="228.7">A13</text>
<text x="121.8" y="232">D7</text>
<text x="494.3" y="233.7">VSS</text>
<text x="494.3" y="228.7">VSS</text>
<text x="76" y="238.7">BLK</text>
<text x="118.3" y="237">EXT16</text>
<text x="254.5" y="236.2">R26</text>
<text x="438" y="237">MD3</text>
<text x="493.1" y="238.7">DATA3</text>
<text x="74.7" y="243.6">TURBO</text>
<text x="118.3" y="242">EXT17</text>
<text x="438" y="242">MD2</text>
<text x="493.1" y="243.6">DATA2</text>
<text x="76" y="248.6">D0</text>
<text x="121.8" y="247">D0</text>
<text x="232.1" y="250.8">Примечание: Резистор R26 разделяет две области</text>
<text x="438" y="247">MD1</text>
<text x="493.1" y="248.6">DATA1</text>
<text x="76" y="253.6">D1</text>
<text x="121.8" y="257">D2</text>
<text x="121.8" y="252">D1</text>
<text x="232.1" y="253.6">металлизации печатной платы (цифровую и аналоговые части) .</text>
<text x="438" y="252">MD0</text>
<text x="438" y="257">MA0</text>
<text x="493.1" y="253.6">DATA0</text>
<text x="76" y="263.6">D6</text>
<text x="76" y="258.6">D2</text>
<text x="121.8" y="262">D6</text>
<text x="438" y="262">MA1</text>
<text x="493.1" y="263.6">ADDR1</text>
<text x="493.1" y="258.6">ADDR0</text>
<text x="76" y="268.6">D5</text>
<text x="121.8" y="267">D5</text>
<text x="438" y="267">MA2</text>
<text x="493.1" y="268.6">ADDR2</text>
<text x="76" y="273.6">D3</text>
<text x="121.8" y="272">D3</text>
<text x="438" y="272">MA3</text>
<text x="493.1" y="273.6">ADDR3</text>
<text x="76" y="278.6">D4</text>
<text x="119.8" y="282">INT/</text>
<text x="121.8" y="277">D4</text>
<text x="76" y="283.6">INT</text>
<text x="118.3" y="287">EXT19</text>
<text x="76" y="293.6">HALT</text>
<text x="76" y="288.6">NMI</text>
<text x="118.3" y="292">EXT20</text>
<text x="275.8" y="292.4">DA1</text>
<text x="76" y="298.6">MREQ</text>
<text x="118" y="297">MREQ/</text>
<text x="219.6" y="296.1">R19</text>
<text x="76" y="303.6">IORQ</text>
<text x="118.6" y="302">IORQ/</text>
<text x="188.4" y="303.6">C10</text>
<text x="197.1" y="303.6">C11</text>
<text x="240.8" y="303.6">C16</text>
<text x="249.5" y="303.6">C36</text>
<text x="293.3" y="303.6">C37</text>
<text x="303.2" y="303.6">C38</text>
<text x="312" y="303.6">C39</text>
<text x="76" y="308.6">RD</text>
<text x="121" y="312">WR/</text>
<text x="121.2" y="307">RD/</text>
<text x="76" y="313.6">WR</text>
<text x="117.7" y="316.9">IODOS/</text>
<text x="74.7" y="318.6">IODOS</text>
<text x="76" y="323.6">WAIT</text>
<text x="118.3" y="321.9">EXT21</text>
<text x="118.3" y="326.9">EXT22</text>
<text x="275.8" y="327.3">DA5</text>
<text x="118.3" y="331.9">EXT23</text>
<text x="220.8" y="331.1">R37</text>
<text x="76" y="338.6">M1</text>
<text x="118.3" y="341.9">EXT24</text>
<text x="122.5" y="336.9">M1/</text>
<text x="239.6" y="339.8">C12</text>
<text x="249.5" y="339.8">C13</text>
<text x="293.3" y="337.3">C40</text>
<text x="303.2" y="338.6">C41</text>
<text x="312" y="338.6">C42</text>
<text x="320.7" y="338.6">C43</text>
<text x="76" y="343.6">RFSH</text>
<text x="118.3" y="346.9">EXT25</text>
<text x="76" y="348.6">A8</text>
<text x="76" y="353.5">A10</text>
<text x="118.3" y="351.9">EXT26</text>
<text x="76" y="358.5">+5V</text>
<text x="165.3" y="358.5">XP4 &quot;POWER&quot;</text>
<text x="76" y="363.5">+12V</text>
<text x="76" y="368.5">GND</text>
<text x="118.3" y="371.9">EXT27</text>
<text x="169.6" y="369.8">+12V</text>
<text x="76" y="373.5">-12V</text>
<text x="169.6" y="374.8">GND</text>
<text x="220.8" y="377.3">C1</text>
<text x="229.6" y="377.3">C2</text>
<text x="237.1" y="377.3">C3</text>
<text x="245.8" y="377.3">C4</text>
<text x="254.5" y="377.3">C5</text>
<text x="263.3" y="377.3">C6</text>
<text x="272" y="377.3">C7</text>
<text x="280.8" y="377.3">C9</text>
<text x="169.6" y="379.8">GND</text>
<text x="169.6" y="384.8">+5V</text>
</g>
</svg>
